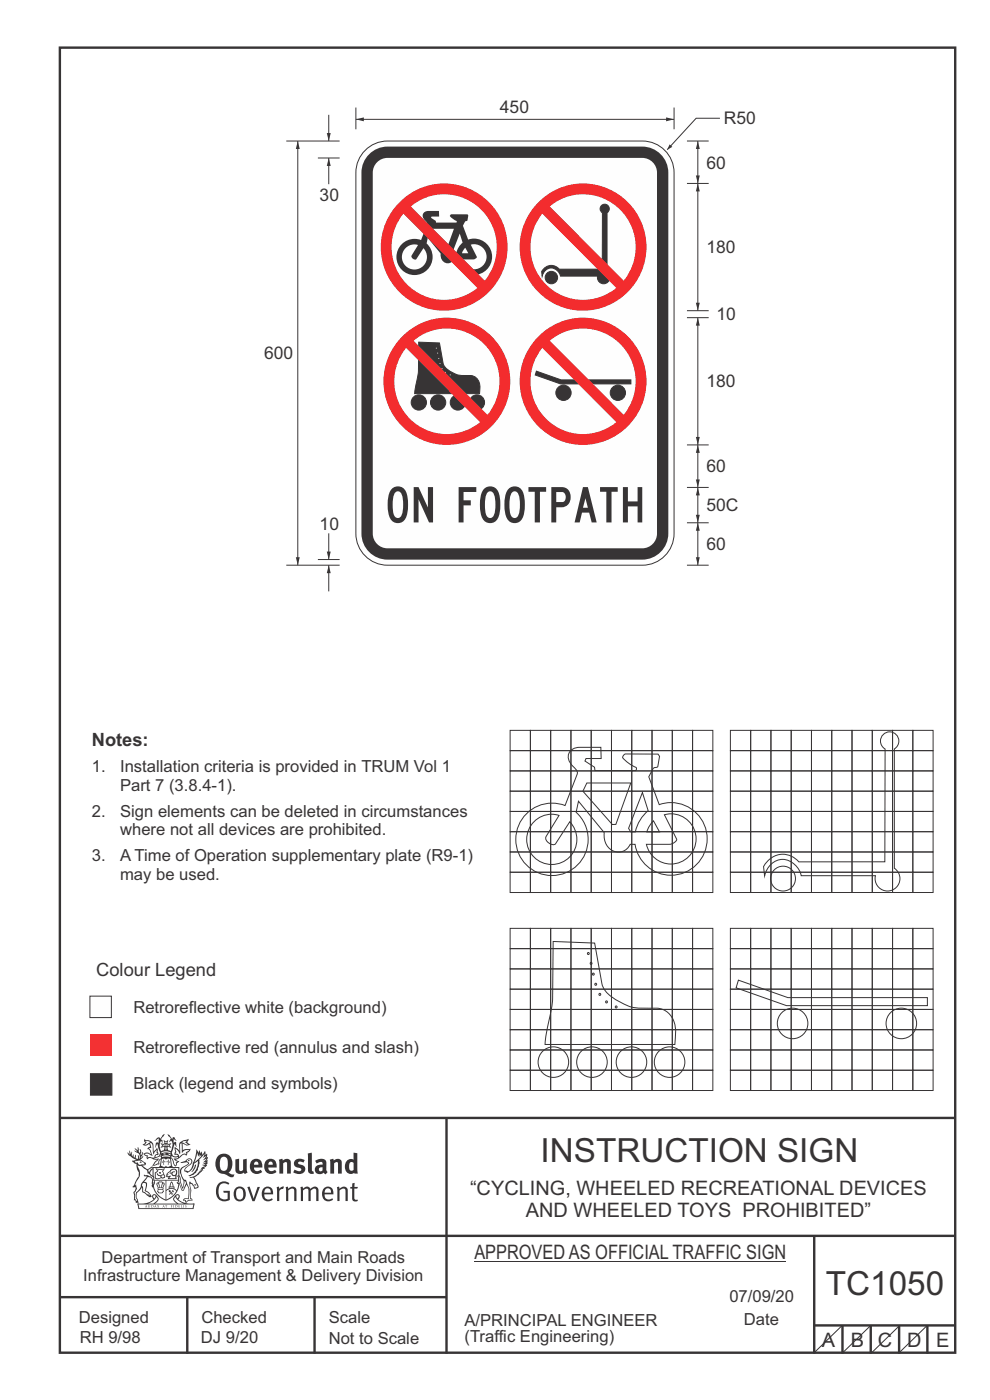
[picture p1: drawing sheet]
<svg xmlns="http://www.w3.org/2000/svg" width="210mm" height="297mm" viewBox="0 0 210 297" stroke-linecap="round" stroke-linejoin="round" font-family="sans-serif">
<g fill="none" stroke="#373435" stroke-width=".51">
<path d="M12.7 10.1h189.9v276.9h-189.9zM12.7 237.2h190M94.7 237.1v50.1M12.7 262.2h190.1M12.7 275.2h82M39.7 275.2v12M66.7 275.2v12M172.7 262.2v25M172.5 281.2h30M178.7 281.2v6M184.7 281.2v6M190.7 281.2v6"/>
<path d="M196.7 281.2v6"/>
</g>
<path d="M19.2 219.4h4.5v4.5h-4.5z" fill-rule="evenodd" fill="#ed3237"/>
<path d="M19.2 227.8h4.5v4.6h-4.5z" fill-rule="evenodd" fill="#373435" stroke="#373435" stroke-width=".21"/>
<path d="M19.1 211.3h4.5v4.6h-4.5z" fill-rule="evenodd" fill="#fefefe" stroke="#373435" stroke-width=".21"/>
<g fill="none" stroke="#373435" stroke-width=".21">
<path d="M75.5 25.3h67.5M108.2 155h4.3v4.3h-4.3zM108.2 159.3h4.3v4.3h-4.3zM112.5 155h4.3v4.3h-4.3zM112.5 159.3h4.3v4.3h-4.3zM116.8 155h4.3v4.3h-4.3zM116.8 159.3h4.3v4.3h-4.3zM121.1 155h4.3v4.3h-4.3zM121.1 159.3h4.3v4.3h-4.3zM121.2 159.2l1.1-.6h.7h4.5v2.3h-3.2l-.2 .6 2 1.3 .1 .7h8.6l.2-.5a7.5 7.5 0 0 1-2.9-2.4l.6-.6h6.9l.3 .5-.4 2.2-1 .4-.9 1.7 2.2 5.9a7.7 7.7 0 0 1 9.9 5.3 7.7 7.7 0 0 1-5.8 9.5 7.7 7.7 0 0 1-9.2-6.4h-1a2.82 2.82 0 0 1-2.8 1.7 2.82 2.82 0 0 1-2.5-2.2l-.2-.9v-1l-5.5-6.7-.5 2.3a7.7 7.7 0 0 1-1.8 12.7 7.7 7.7 0 0 1-11-6.7 7.7 7.7 0 0 1 10.5-7.4l2.6-6.7a1.78 1.78 0 0 0-1-1.6 2.23 2.23 0 0 1-.3-3.4zM125.4 155h4.3v4.3h-4.3zM125.4 159.3h4.3v4.3h-4.3z"/>
<path d="M129.7 155h4.3v4.3h-4.3zM129.7 159.3h4.3v4.3h-4.3zM134 155h4.3v4.3h-4.3zM134 159.3h4.3v4.3h-4.3zM138.3 155h4.3v4.3h-4.3zM138.3 159.3h4.3v4.3h-4.3zM142.6 155h4.3v4.3h-4.3zM142.6 159.3h4.3v4.3h-4.3zM146.9 155h4.3v4.3h-4.3zM146.9 159.3h4.3v4.3h-4.3zM154.9 155h4.3v4.3h-4.3zM154.9 159.3h4.3v4.3h-4.3z"/>
<path d="M159.2 155h4.3v4.3h-4.3zM159.2 159.3h4.3v4.3h-4.3zM163.5 155h4.3v4.3h-4.3zM163.5 159.3h4.3v4.3h-4.3zM167.8 155h4.3v4.3h-4.3zM167.8 159.3h4.3v4.3h-4.3zM172.1 155h4.3v4.3h-4.3zM172.1 159.3h4.3v4.3h-4.3zM176.4 155h4.3v4.3h-4.3zM176.4 159.3h4.3v4.3h-4.3zM180.7 155h4.3v4.3h-4.3zM180.7 159.3h4.3v4.3h-4.3z"/>
<path d="M185 155h4.3v4.3h-4.3zM185 159.3h4.3v4.3h-4.3zM187.3 155.8a1.95 1.95 0 0 1 3 .2 1.95 1.95 0 0 1-.6 2.9v25.3a2.64 2.64 0 0 1-.5 4.7 2.64 2.64 0 0 1-3.5-3.1h-15.7a3.9 3.9 0 0 0-2.8-3.2 3.9 3.9 0 0 0-4.1 1.2l-.7 1.3-.2 .7-.2-1.9a4.4 4.4 0 0 1 7.5-1l18.2-.1 .1-23.9a1.95 1.95 0 0 1-.5-3.1zM189.3 155h4.3v4.3h-4.3zM189.3 159.3h4.3v4.3h-4.3zM193.6 155h4.3v4.3h-4.3zM193.6 159.3h4.3v4.3h-4.3zM108.2 163.6h4.3v4.3h-4.3zM108.2 167.9h4.3v4.3h-4.3zM108.2 172.2h4.3v4.3h-4.3zM108.2 176.5h4.3v4.3h-4.3zM112.5 163.6h4.3v4.3h-4.3z"/>
<path d="M112.5 167.9h4.3v4.3h-4.3zM112.5 172.2h4.3v4.3h-4.3zM112.5 176.5h4.3v4.3h-4.3zM113.3 174.3a5.2 5.2 0 0 1 5.3-1.3l-2.7 4.4a1.41 1.41 0 0 0 .5 1.4 1.41 1.41 0 0 0 1.5 .2l3-4.7a5.3 5.3 0 0 1-.1 7.6 5.3 5.3 0 0 1-7.5-.1 5.3 5.3 0 0 1 0-7.5zM116.8 163.6h4.3v4.3h-4.3zM116.8 167.9h4.3v4.3h-4.3zM116.8 172.2h4.3v4.3h-4.3zM116.8 176.5h4.3v4.3h-4.3zM121.1 163.6h4.3v4.3h-4.3zM121.1 167.9h4.3v4.3h-4.3zM121.1 172.2h4.3v4.3h-4.3zM121.1 176.5h4.3v4.3h-4.3z"/>
<path d="M124.5 166.1h9.3l-3.2 8.8h-.7l-6.3-7zM125.4 163.6h4.3v4.3h-4.3zM125.4 167.9h4.3v4.3h-4.3zM125.4 172.2h4.3v4.3h-4.3zM125.4 176.5h4.3v4.3h-4.3zM129.7 163.6h4.3v4.3h-4.3zM129.7 167.9h4.3v4.3h-4.3zM129.7 172.2h4.3v4.3h-4.3zM129.7 176.5h4.3v4.3h-4.3zM134 163.6h4.3v4.3h-4.3zM134 167.9h4.3v4.3h-4.3zM134 172.2h4.3v4.3h-4.3z"/>
<path d="M134 176.5h4.3v4.3h-4.3zM136.3 168.1l1.2 3.9a8.6 8.6 0 0 0-2.8 4.5h-.9l-.5-.8zM138.3 163.6h4.3v4.3h-4.3zM138.3 167.9h4.3v4.3h-4.3zM138.3 172.2h4.3v4.3h-4.3zM138.3 176.5h4.3v4.3h-4.3zM138.6 174.2l1.3 2.3h-2.7l.6-1.3zM140.9 172.9a5.3 5.3 0 0 1 6.6 3.8 5.3 5.3 0 0 1-4 6.5 5.3 5.3 0 0 1-6.4-4.1h5a1.67 1.67 0 0 0 1.4-1.1zM142.6 163.6h4.3v4.3h-4.3zM142.6 167.9h4.3v4.3h-4.3zM142.6 172.2h4.3v4.3h-4.3zM142.6 176.5h4.3v4.3h-4.3z"/>
<path d="M146.9 163.6h4.3v4.3h-4.3zM146.9 167.9h4.3v4.3h-4.3zM146.9 172.2h4.3v4.3h-4.3zM146.9 176.5h4.3v4.3h-4.3zM154.9 163.6h4.3v4.3h-4.3zM154.9 167.9h4.3v4.3h-4.3zM154.9 172.2h4.3v4.3h-4.3zM154.9 176.5h4.3v4.3h-4.3zM159.2 163.6h4.3v4.3h-4.3zM159.2 167.9h4.3v4.3h-4.3zM159.2 172.2h4.3v4.3h-4.3zM159.2 176.5h4.3v4.3h-4.3z"/>
<path d="M163.5 163.6h4.3v4.3h-4.3zM163.5 167.9h4.3v4.3h-4.3zM163.5 172.2h4.3v4.3h-4.3zM163.5 176.5h4.3v4.3h-4.3zM167.8 163.6h4.3v4.3h-4.3zM167.8 167.9h4.3v4.3h-4.3zM167.8 172.2h4.3v4.3h-4.3zM167.8 176.5h4.3v4.3h-4.3zM172.1 163.6h4.3v4.3h-4.3zM172.1 167.9h4.3v4.3h-4.3zM172.1 172.2h4.3v4.3h-4.3zM172.1 176.5h4.3v4.3h-4.3z"/>
<path d="M176.4 163.6h4.3v4.3h-4.3zM176.4 167.9h4.3v4.3h-4.3zM176.4 172.2h4.3v4.3h-4.3zM176.4 176.5h4.3v4.3h-4.3zM180.7 163.6h4.3v4.3h-4.3zM180.7 167.9h4.3v4.3h-4.3zM180.7 172.2h4.3v4.3h-4.3zM180.7 176.5h4.3v4.3h-4.3zM185 163.6h4.3v4.3h-4.3zM185 167.9h4.3v4.3h-4.3zM185 172.2h4.3v4.3h-4.3zM185 176.5h4.3v4.3h-4.3z"/>
<path d="M189.3 163.6h4.3v4.3h-4.3zM189.3 167.9h4.3v4.3h-4.3zM189.3 172.2h4.3v4.3h-4.3zM189.3 176.5h4.3v4.3h-4.3zM193.6 163.6h4.3v4.3h-4.3zM193.6 167.9h4.3v4.3h-4.3zM193.6 172.2h4.3v4.3h-4.3zM193.6 176.5h4.3v4.3h-4.3zM108.2 180.8h4.3v4.3h-4.3zM108.2 185.1h4.3v4.3h-4.3zM108.2 197h4.3v4.3h-4.3zM112.5 180.8h4.3v4.3h-4.3z"/>
<path d="M112.5 185.1h4.3v4.3h-4.3zM112.5 197h4.3v4.3h-4.3zM116.8 180.8h4.3v4.3h-4.3zM116.8 185.1h4.3v4.3h-4.3zM116.8 197h4.3v4.3h-4.3zM117.3 199.7l8.8 .4 1.6 8.6a5.9 5.9 0 0 0 3.2 3.6 9.9 9.9 0 0 0 7 1.6 4.6 4.6 0 0 1 5.4 4.9l-.1 2.8h-27.6l.2-1.9 1.4-7zM121.1 180.8h4.3v4.3h-4.3zM121.1 185.1h4.3v4.3h-4.3zM121.1 197h4.3v4.3h-4.3zM125.4 180.8h4.3v4.3h-4.3zM125.4 185.1h4.3v4.3h-4.3zM125.4 197h4.3v4.3h-4.3z"/>
<path d="M129.7 180.8h4.3v4.3h-4.3zM129.7 185.1h4.3v4.3h-4.3zM129.7 197h4.3v4.3h-4.3zM134 180.8h4.3v4.3h-4.3zM134 185.1h4.3v4.3h-4.3zM134 197h4.3v4.3h-4.3zM138.3 180.8h4.3v4.3h-4.3zM138.3 185.1h4.3v4.3h-4.3zM138.3 197h4.3v4.3h-4.3zM142.6 180.8h4.3v4.3h-4.3zM142.6 185.1h4.3v4.3h-4.3zM142.6 197h4.3v4.3h-4.3z"/>
<path d="M146.9 180.8h4.3v4.3h-4.3zM146.9 185.1h4.3v4.3h-4.3zM146.9 197h4.3v4.3h-4.3zM154.9 197h4.3v4.3h-4.3zM154.9 180.8h4.3v4.3h-4.3zM154.9 185.1h4.3v4.3h-4.3zM159.2 197h4.3v4.3h-4.3zM159.2 180.8h4.3v4.3h-4.3zM159.2 185.1h4.3v4.3h-4.3zM163.5 197h4.3v4.3h-4.3zM163.5 180.8h4.3v4.3h-4.3zM163.5 185.1h4.3v4.3h-4.3z"/>
<path d="M167.8 197h4.3v4.3h-4.3zM167.8 180.8h4.3v4.3h-4.3zM167.8 185.1h4.3v4.3h-4.3zM172.1 197h4.3v4.3h-4.3zM172.1 180.8h4.3v4.3h-4.3zM172.1 185.1h4.3v4.3h-4.3zM176.4 197h4.3v4.3h-4.3zM176.4 180.8h4.3v4.3h-4.3zM176.4 185.1h4.3v4.3h-4.3zM180.7 197h4.3v4.3h-4.3zM180.7 180.8h4.3v4.3h-4.3zM180.7 185.1h4.3v4.3h-4.3z"/>
<path d="M185 197h4.3v4.3h-4.3zM185 180.8h4.3v4.3h-4.3zM185 185.1h4.3v4.3h-4.3zM189.3 197h4.3v4.3h-4.3zM189.3 180.8h4.3v4.3h-4.3zM189.3 185.1h4.3v4.3h-4.3zM193.6 197h4.3v4.3h-4.3zM193.6 180.8h4.3v4.3h-4.3zM193.6 185.1h4.3v4.3h-4.3zM108.2 201.3h4.3v4.3h-4.3zM108.2 205.6h4.3v4.3h-4.3zM108.2 209.9h4.3v4.3h-4.3z"/>
<path d="M108.2 214.2h4.3v4.3h-4.3zM108.2 218.5h4.3v4.3h-4.3zM112.5 201.3h4.3v4.3h-4.3zM112.5 205.6h4.3v4.3h-4.3zM112.5 209.9h4.3v4.3h-4.3zM112.5 214.2h4.3v4.3h-4.3zM112.5 218.5h4.3v4.3h-4.3zM116.8 201.3h4.3v4.3h-4.3zM116.8 205.6h4.3v4.3h-4.3zM116.8 209.9h4.3v4.3h-4.3zM116.8 214.2h4.3v4.3h-4.3zM116.8 218.5h4.3v4.3h-4.3z"/>
<path d="M121.1 201.3h4.3v4.3h-4.3zM121.1 205.6h4.3v4.3h-4.3zM121.1 209.9h4.3v4.3h-4.3zM121.1 214.2h4.3v4.3h-4.3zM121.1 218.5h4.3v4.3h-4.3zM125.4 201.3h4.3v4.3h-4.3zM125.4 205.6h4.3v4.3h-4.3zM125.4 209.9h4.3v4.3h-4.3zM125.4 214.2h4.3v4.3h-4.3zM125.4 218.5h4.3v4.3h-4.3zM129.7 201.3h4.3v4.3h-4.3zM129.7 205.6h4.3v4.3h-4.3z"/>
<path d="M129.7 209.9h4.3v4.3h-4.3zM129.7 214.2h4.3v4.3h-4.3zM129.7 218.5h4.3v4.3h-4.3zM134 201.3h4.3v4.3h-4.3zM134 205.6h4.3v4.3h-4.3zM134 209.9h4.3v4.3h-4.3zM134 214.2h4.3v4.3h-4.3zM134 218.5h4.3v4.3h-4.3zM138.3 201.3h4.3v4.3h-4.3zM138.3 205.6h4.3v4.3h-4.3zM138.3 209.9h4.3v4.3h-4.3zM138.3 214.2h4.3v4.3h-4.3z"/>
<path d="M138.3 218.5h4.3v4.3h-4.3zM142.6 201.3h4.3v4.3h-4.3zM142.6 205.6h4.3v4.3h-4.3zM142.6 209.9h4.3v4.3h-4.3zM142.6 214.2h4.3v4.3h-4.3zM142.6 218.5h4.3v4.3h-4.3zM146.9 201.3h4.3v4.3h-4.3zM146.9 205.6h4.3v4.3h-4.3zM146.9 209.9h4.3v4.3h-4.3zM146.9 214.2h4.3v4.3h-4.3zM146.9 218.5h4.3v4.3h-4.3zM154.9 201.3h4.3v4.3h-4.3z"/>
<path d="M154.9 205.6h4.3v4.3h-4.3zM154.9 209.9h4.3v4.3h-4.3zM154.9 214.2h4.3v4.3h-4.3zM154.9 218.5h4.3v4.3h-4.3zM156.6 208l10.5 3.7h29.6v1.7h-29.9l-10.7-3.8zM159.2 201.3h4.3v4.3h-4.3zM159.2 205.6h4.3v4.3h-4.3zM159.2 209.9h4.3v4.3h-4.3zM159.2 214.2h4.3v4.3h-4.3zM159.2 218.5h4.3v4.3h-4.3zM163.5 201.3h4.3v4.3h-4.3zM163.5 205.6h4.3v4.3h-4.3z"/>
<path d="M163.5 209.9h4.3v4.3h-4.3zM163.5 214.2h4.3v4.3h-4.3zM163.5 218.5h4.3v4.3h-4.3zM167.8 201.3h4.3v4.3h-4.3zM167.8 205.6h4.3v4.3h-4.3zM167.8 209.9h4.3v4.3h-4.3zM167.8 214.2h4.3v4.3h-4.3zM167.8 218.5h4.3v4.3h-4.3zM172.1 201.3h4.3v4.3h-4.3zM172.1 205.6h4.3v4.3h-4.3zM172.1 209.9h4.3v4.3h-4.3zM172.1 214.2h4.3v4.3h-4.3z"/>
<path d="M172.1 218.5h4.3v4.3h-4.3zM176.4 201.3h4.3v4.3h-4.3zM176.4 205.6h4.3v4.3h-4.3zM176.4 209.9h4.3v4.3h-4.3zM176.4 214.2h4.3v4.3h-4.3zM176.4 218.5h4.3v4.3h-4.3zM180.7 201.3h4.3v4.3h-4.3zM180.7 205.6h4.3v4.3h-4.3zM180.7 209.9h4.3v4.3h-4.3zM180.7 214.2h4.3v4.3h-4.3zM180.7 218.5h4.3v4.3h-4.3zM185 201.3h4.3v4.3h-4.3z"/>
<path d="M185 205.6h4.3v4.3h-4.3zM185 209.9h4.3v4.3h-4.3zM185 214.2h4.3v4.3h-4.3zM185 218.5h4.3v4.3h-4.3zM189.3 201.3h4.3v4.3h-4.3zM189.3 205.6h4.3v4.3h-4.3zM189.3 209.9h4.3v4.3h-4.3zM189.3 214.2h4.3v4.3h-4.3zM189.3 218.5h4.3v4.3h-4.3zM193.6 201.3h4.3v4.3h-4.3zM193.6 205.6h4.3v4.3h-4.3zM193.6 209.9h4.3v4.3h-4.3z"/>
<path d="M193.6 214.2h4.3v4.3h-4.3zM193.6 218.5h4.3v4.3h-4.3zM108.2 222.8h4.3v4.3h-4.3zM108.2 227.1h4.3v4.3h-4.3zM112.5 222.8h4.3v4.3h-4.3zM112.5 227.1h4.3v4.3h-4.3zM116.8 222.8h4.3v4.3h-4.3zM116.8 227.1h4.3v4.3h-4.3zM121.1 222.8h4.3v4.3h-4.3zM121.1 227.1h4.3v4.3h-4.3zM125.4 222.8h4.3v4.3h-4.3zM125.4 227.1h4.3v4.3h-4.3z"/>
<path d="M129.7 222.8h4.3v4.3h-4.3zM129.7 227.1h4.3v4.3h-4.3zM134 222.8h4.3v4.3h-4.3zM134 227.1h4.3v4.3h-4.3zM138.3 222.8h4.3v4.3h-4.3zM138.3 227.1h4.3v4.3h-4.3zM142.6 222.8h4.3v4.3h-4.3zM142.6 227.1h4.3v4.3h-4.3zM146.9 222.8h4.3v4.3h-4.3zM146.9 227.1h4.3v4.3h-4.3zM154.9 222.8h4.3v4.3h-4.3zM154.9 227.1h4.3v4.3h-4.3z"/>
<path d="M159.2 222.8h4.3v4.3h-4.3zM159.2 227.1h4.3v4.3h-4.3zM163.5 222.8h4.3v4.3h-4.3zM163.5 227.1h4.3v4.3h-4.3zM167.8 222.8h4.3v4.3h-4.3zM167.8 227.1h4.3v4.3h-4.3zM172.1 222.8h4.3v4.3h-4.3zM172.1 227.1h4.3v4.3h-4.3zM176.4 222.8h4.3v4.3h-4.3zM176.4 227.1h4.3v4.3h-4.3zM180.7 222.8h4.3v4.3h-4.3zM180.7 227.1h4.3v4.3h-4.3z"/>
<path d="M185 222.8h4.3v4.3h-4.3zM185 227.1h4.3v4.3h-4.3zM189.3 222.8h4.3v4.3h-4.3zM189.3 227.1h4.3v4.3h-4.3zM193.6 222.8h4.3v4.3h-4.3zM193.6 227.1h4.3v4.3h-4.3zM178.6 281.3l-5.8 5.6"/>
<circle cx="166.1" cy="186.4" r="2.63"/>
<circle cx="124.8" cy="202.3" r=".21"/>
<circle cx="125.4" cy="204.4" r=".21"/>
<circle cx="125.8" cy="206.7" r=".21"/>
<circle cx="126.4" cy="208.8" r=".21"/>
<circle cx="127.2" cy="211" r=".21"/>
<circle cx="128.6" cy="212.6" r=".21"/>
<circle cx="130.7" cy="213.6" r=".21"/>
<circle cx="168.1" cy="217.1" r="3.2"/>
<circle cx="191.2" cy="217.1" r="3.2"/>
<circle cx="117.4" cy="225.3" r="3.2"/>
<circle cx="125.6" cy="225.3" r="3.2"/>
<circle cx="134" cy="225.3" r="3.2"/>
<circle cx="142" cy="225.3" r="3.2"/>
</g>
<g fill="#373435">
<path d="M141.3 24.9l1.7 .4-1.7 .4z"/>
<path d="M75.5 25.3l1.7-.4v.8z"/>
</g>
<path d="M152.7 25.1h-5l-6.2 6.7" fill="none" stroke="#373435" stroke-width=".21"/>
<path d="M142 30.6l.6 .6-1.1 .6z" fill="#373435"/>
<path d="M145.7 38.9h4.6M145.7 29.9h4.6M145.7 67.4h4.6M145.7 94.4h4.6M145.7 110.9h4.6M145.7 103.4h4.6M148 110.9v9" fill="none" stroke="#373435" stroke-width=".21"/>
<g fill="#373435">
<path d="M147.6 118.2h.8l-.4 1.7z"/>
<path d="M148 110.9l.4 1.7h-.8z"/>
</g>
<path d="M148 29.9v9" fill="none" stroke="#373435" stroke-width=".21"/>
<g fill="#373435">
<path d="M147.6 37.2h.8l-.4 1.7z"/>
<path d="M148 29.9l.4 1.7h-.8z"/>
</g>
<path d="M148 103.4v7.5" fill="none" stroke="#373435" stroke-width=".21"/>
<g fill="#373435">
<path d="M147.6 109.2h.8l-.4 1.7z"/>
<path d="M148 103.4l.4 1.7h-.8z"/>
</g>
<path d="M148 94.4v9" fill="none" stroke="#373435" stroke-width=".21"/>
<g fill="#373435">
<path d="M147.6 101.7h.8l-.4 1.7z"/>
<path d="M148 94.4l.4 1.7h-.8z"/>
</g>
<path d="M148 67.4v27" fill="none" stroke="#373435" stroke-width=".21"/>
<g fill="#373435">
<path d="M147.6 92.7h.8l-.4 1.7z"/>
<path d="M148 67.4l.4 1.7h-.8z"/>
</g>
<path d="M148 38.9v27" fill="none" stroke="#373435" stroke-width=".21"/>
<g fill="#373435">
<path d="M147.6 64.2h.8l-.4 1.7z"/>
<path d="M148 38.9l.4 1.7h-.8z"/>
</g>
<path d="M77.8 31.6a6.7 6.7 0 0 1 4.4-1.7h54.1a6.7 6.7 0 0 1 6.7 6.7v76.6a6.7 6.7 0 0 1-6.7 6.7h-54.1a6.7 6.7 0 0 1-6.7-6.7v-76.6a6.7 6.7 0 0 1 2.3-5z" fill-rule="evenodd" fill="#fefefe" stroke="#373435" stroke-width=".21"/>
<path d="M78.3 32.7a5.5 5.5 0 0 1 3.9-1.6h54a5.5 5.5 0 0 1 5.6 5.5v76.6a5.5 5.5 0 0 1-5.6 5.5h-54a5.5 5.5 0 0 1-5.5-5.5v-76.6a5.5 5.5 0 0 1 1.6-3.9z" fill-rule="evenodd" fill="#373435"/>
<path d="M80.2 34.2l1.3-.6 .7-.1h54a3.1 3.1 0 0 1 3.2 3.1v76.6a3.1 3.1 0 0 1-3.2 3.1h-54a3.1 3.1 0 0 1-3.1-3.1v-76.6a3.1 3.1 0 0 1 1.1-2.4z" fill-rule="evenodd" fill="#fefefe"/>
<path d="M91.6 48.5h4.7l-1.6 4.4h-.4l-3.1-3.5zM86.2 52.4a2.67 2.67 0 0 0-.3 3.9 2.67 2.67 0 0 0 3.8 .2 2.67 2.67 0 0 0 .1-3.8l-1.5 2.3a.71 .71 0 0 1-.7-.1 .71 .71 0 0 1-.3-.7l1.4-2.2-.5-.1a2.62 2.62 0 0 0-2 .5zM99.9 51.9a2.66 2.66 0 0 1 3.2 1.9 2.66 2.66 0 0 1-1.9 3.3 2.66 2.66 0 0 1-3.3-2.1h2.5l.7-.3zM98.7 52.6l.6 1.1h-1.3zM90 45.1a1.4 1.4 0 0 0 .5 2l.1 .5-1.2 3.3a3.8 3.8 0 0 0-5.2 2.5 3.8 3.8 0 0 0 3.2 4.8 3.8 3.8 0 0 0 4.4-3.7l-.4-1.6-.9-1.3 .2-1.1 2.8 3.3a1.51 1.51 0 0 0 .8 1.9 1.51 1.51 0 0 0 1.9-.7h.5a3.8 3.8 0 0 0 4.6 3.2 3.8 3.8 0 0 0 3-4.7 3.8 3.8 0 0 0-5-2.7l-1.1-2.9a1.11 1.11 0 0 1 1-1.1l.1-1.1-.1-.2h-3.5l-.3 .4 1.4 1v.3h-4.3l-.1-.3-1-.7 .1-.3h1.6v-1.1h-2.2zM97.5 49.6l.6 1.9-1 1.2-.3 1h-.5l-.2-.3z" fill-rule="evenodd" fill="#373435"/>
<path d="M80.7 52.4a13.5 13.5 0 0 1 27 0 13.5 13.5 0 0 1-27 0zM85.6 45.3a11.2 11.2 0 0 0 .7 15 11.2 11.2 0 0 0 15 .8zM87.2 43.8a11.2 11.2 0 0 1 14.9 .8 11.2 11.2 0 0 1 .7 14.9z" fill-rule="evenodd" fill="#f32c2e"/>
<g fill="#373435" stroke="#373435" stroke-width=".21">
<path d="M88.8 72.6l4.4 .2 .8 4.3a4.7 4.7 0 0 0 3.7 2.5l1.1 .1a2.41 2.41 0 0 1 3 2.8l-.1 1h-13.7l.8-4.8z" fill-rule="evenodd"/>
<circle cx="88.8" cy="85.4" r="1.62"/>
<circle cx="92.9" cy="85.4" r="1.62"/>
<circle cx="97.1" cy="85.4" r="1.62"/>
<circle cx="101.2" cy="85.4" r="1.62"/>
</g>
<g fill="#fefefe">
<circle cx="95.5" cy="79.5" r=".1"/>
<circle cx="94.5" cy="79" r=".1"/>
<circle cx="93.8" cy="78.2" r=".1"/>
<circle cx="93.3" cy="77.1" r=".1"/>
<circle cx="93.1" cy="76" r=".1"/>
<circle cx="92.8" cy="74.9" r=".1"/>
<circle cx="92.5" cy="73.9" r=".1"/>
</g>
<path d="M81.3 80.9a13.5 13.5 0 0 1 27 0 13.5 13.5 0 0 1-27 0zM86.1 73.8a11.2 11.2 0 0 0 .8 15 11.2 11.2 0 0 0 14.9 .8zM87.7 72.3a11.2 11.2 0 0 1 15 .7 11.2 11.2 0 0 1 .7 15z" fill-rule="evenodd" fill="#f32c2e"/>
<path d="M113.8 78.7l5.2 1.9h14.8v.8h-14.9l-5.4-1.8zM117.9 83.3a1.65 1.65 0 0 1 3.3 0 1.65 1.65 0 0 1-3.3 0zM129.4 83.3a1.65 1.65 0 0 1 3.3 0 1.65 1.65 0 0 1-3.3 0z" fill-rule="evenodd" fill="#373435" stroke="#373435" stroke-width=".21"/>
<path d="M110.2 80.9a13.5 13.5 0 0 1 27 0 13.5 13.5 0 0 1-27 0zM115 73.8a11.2 11.2 0 0 0 .8 15 11.2 11.2 0 0 0 14.9 .8zM116.6 72.3a11.2 11.2 0 0 1 15 .7 11.2 11.2 0 0 1 .7 15z" fill-rule="evenodd" fill="#f32c2e"/>
<g fill="#373435">
<path d="M87.8 103.3h1l2 4.4v-4.4h1.1v7.5h-.9l-2.2-4.9v4.9h-1z"/>
<path d="M97.3 103.3h3.7v1.1h-2.7v1.7h1.6v1.1h-1.6v3.6h-1z"/>
<path d="M112.1 103.3h3.8v1h-1.4v6.5h-1.1v-6.5h-1.3z"/>
<path d="M127.3 103.3h3.7v1h-1.3v6.5h-1.1v-6.5h-1.3z"/>
<path d="M132.1 103.3h1.1v3.1h2.1v-3.1h.9v7.5h-.9v-3.4h-2.1v3.4h-1.1z"/>
<path d="M83.1 103.7a7 7 0 0 0 0 6.7 1.88 1.88 0 0 0 3.2-.9 7.7 7.7 0 0 0-.4-5.6 1.85 1.85 0 0 0-2.8-.2zM83.8 104.6a.82 .82 0 0 1 .8-.3 .82 .82 0 0 1 .6 .6l.3 2.2a3.4 3.4 0 0 1-.8 2.7 1 1 0 0 1-1.3-1 8 8 0 0 1 .4-4.2z"/>
<path d="M102.7 103.7a7 7 0 0 0 0 6.7 1.88 1.88 0 0 0 3.1-.9 7.7 7.7 0 0 0-.3-5.6 1.85 1.85 0 0 0-2.8-.2zM103.4 104.6a.82 .82 0 0 1 .8-.3 .82 .82 0 0 1 .6 .6l.3 2.2a3.4 3.4 0 0 1-.8 2.7 1 1 0 0 1-1.3-1 8 8 0 0 1 .4-4.2z"/>
<path d="M107.9 103.7a7 7 0 0 0 0 6.7 1.88 1.88 0 0 0 3.1-.9 7.7 7.7 0 0 0-.3-5.6 1.85 1.85 0 0 0-2.8-.2zM108.6 104.6a.82 .82 0 0 1 .8-.3 .82 .82 0 0 1 .6 .6l.3 2.2a3.4 3.4 0 0 1-.8 2.7 1 1 0 0 1-1.3-1 8 8 0 0 1 .4-4.2z"/>
<path d="M117 103.3v7.5h1v-3.2a2.33 2.33 0 0 0 2.9-1.2 2.09 2.09 0 0 0-1.7-3.1zM118 104.4h1.3a1.14 1.14 0 0 1 .7 1 1.14 1.14 0 0 1-.7 1.1h-1.3z"/>
<path d="M124.2 105.7l.5 2h-1zM123.7 103.3l-1.8 7.5h1.1l.5-2h1.5l.5 2h1.1l-1.9-7.5z"/>
</g>
<path d="M60.7 29.9h11.3M67.4 33.5h4.6M75.5 22.8v4.6M143 22.8v4.6M145.7 65.9h4.6M60.7 119.9h11.3M67.4 118.7h4.6M69.7 119.9v5.6M145.7 119.9h4.6" fill="none" stroke="#373435" stroke-width=".21"/>
<path d="M69.7 119.9l.5 1.7h-.9z" fill="#373435"/>
<path d="M69.7 33.5v5.6" fill="none" stroke="#373435" stroke-width=".21"/>
<path d="M69.7 33.5l.5 1.7h-.9z" fill="#373435"/>
<path d="M69.7 113.2v5.5" fill="none" stroke="#373435" stroke-width=".21"/>
<path d="M69.3 117h.9l-.5 1.7z" fill="#373435"/>
<path d="M69.7 24.4v5.5" fill="none" stroke="#373435" stroke-width=".21"/>
<path d="M69.3 28.2h.9l-.5 1.7z" fill="#373435"/>
<path d="M63.2 29.9v90" fill="none" stroke="#373435" stroke-width=".21"/>
<g fill="#373435">
<path d="M62.8 118.2h.8l-.4 1.7z"/>
<path d="M63.2 29.9l.4 1.7h-.8z"/>
</g>
<path d="M127.6 43.6a.97 .97 0 0 1 1.4 .1 .97 .97 0 0 1-.2 1.4v12.7a1.32 1.32 0 0 1-.3 2.3 1.32 1.32 0 0 1-1.7-1.5h-7.9a1.95 1.95 0 0 0-2-1.8 1.95 1.95 0 0 0-1.9 1.8 1.76 1.76 0 0 1 1.5-2.2h1.2l.9 .7h9.2v-12l-.2-.1a.97 .97 0 0 1 0-1.4zM115.6 58.9a1.35 1.35 0 0 0 2.7 0 1.35 1.35 0 0 0-2.7 0z" fill-rule="evenodd" fill="#373435" stroke="#373435" stroke-width=".21"/>
<path d="M110.2 52.4a13.5 13.5 0 0 1 27 0 13.5 13.5 0 0 1-27 0zM115 45.3a11.2 11.2 0 0 0 .8 15 11.2 11.2 0 0 0 14.9 .8zM116.6 43.8a11.2 11.2 0 0 1 15 .8 11.2 11.2 0 0 1 .7 14.9z" fill-rule="evenodd" fill="#f32c2e"/>
<path d="M184.6 281.3l-5.7 5.6M190.8 281.3l-5.8 5.6M196.6 281.3l-5.7 5.6" fill="none" stroke="#373435" stroke-width=".21"/>
<g fill="#373435">
<path d="M47 245.6a2.55 2.55 0 0 0 0 2.7l.3 .1a.81 .81 0 0 0 1-.9v-.6a1.04 1.04 0 0 0-1.1-1.4zM46.3 245.2a1.82 1.82 0 0 1 2.1-.2 1.82 1.82 0 0 1 .9 1.9 2.29 2.29 0 0 1-.8 1.9l.7 .4h.5l-.2 .5a2.87 2.87 0 0 1-2-.6 2.12 2.12 0 0 1-1.6-3.2z" fill-rule="evenodd"/>
<path d="M49.9 246l.8-.2v2a.46 .46 0 0 0 .3 .7 .46 .46 0 0 0 .6-.3v-2.2l.7-.2v2.4l.2 .6-.5 .3-.3-.3a1.02 1.02 0 0 1-1.2 .2 1.02 1.02 0 0 1-.6-1z" fill-rule="evenodd"/>
<path d="M54 246.6l-.1 .5h.9a.49 .49 0 0 0-.2-.6 .49 .49 0 0 0-.6 .1zM53.4 246.3a1.34 1.34 0 0 1 1.6-.3 1.34 1.34 0 0 1 .7 1.5v.2h-1.8a.77 .77 0 0 0 .5 .8 .77 .77 0 0 0 .9-.3l.3 .5a1.59 1.59 0 0 1-2 .1 1.59 1.59 0 0 1-.5-2z" fill-rule="evenodd"/>
<path d="M57.1 246.6l-.2 .5h1a.49 .49 0 0 0-.2-.6 .49 .49 0 0 0-.6 .1zM56.4 246.3a1.34 1.34 0 0 1 1.6-.3 1.34 1.34 0 0 1 .7 1.5v.2h-1.8a.77 .77 0 0 0 .5 .8 .77 .77 0 0 0 .9-.3l.4 .5a1.59 1.59 0 0 1-2.1 .1 1.59 1.59 0 0 1-.5-2z" fill-rule="evenodd"/>
<path d="M59.2 246l.7-.2 .1 .4a.95 .95 0 0 1 1-.3 .95 .95 0 0 1 .7 .8v2.3h-.8v-2.3a.46 .46 0 0 0-.8 .1v2.2h-.8z" fill-rule="evenodd"/>
<path d="M62.6 246.2a1.75 1.75 0 0 1 2-.1l-.2 .6-.6-.2a.43 .43 0 0 0-.6 .2l.4 .4a1.04 1.04 0 0 1 1.2 1.1 1.04 1.04 0 0 1-1.4 .9l-1.2-.4 .3-.6 1 .4 .4-.4a.88 .88 0 0 0-1-.5l-.4-.2-.1-.4z" fill-rule="evenodd"/>
<path d="M65.3 244.7l.8-.2 .1 3.8 .3 .2 .1 .5a.88 .88 0 0 1-1-.1 .88 .88 0 0 1-.3-.9z" fill-rule="evenodd"/>
<path d="M67.8 247.7a.43 .43 0 0 0-.1 .7 .43 .43 0 0 0 .7-.1v-.7zM66.8 246.3a1.7 1.7 0 0 1 2.4 .1v1.9l.3 .4-.4 .5-.5-.4a1.03 1.03 0 0 1-1.7-.1 1.03 1.03 0 0 1 .8-1.6h.7v-.4a.8 .8 0 0 0-1.2 .2z" fill-rule="evenodd"/>
<path d="M70 246l.7-.2 .1 .4a.95 .95 0 0 1 1-.3 .95 .95 0 0 1 .7 .8v2.3h-.8v-2.3a.46 .46 0 0 0-.8 .1v2.2h-.8z" fill-rule="evenodd"/>
<path d="M74.3 246.6a1.48 1.48 0 0 0 0 1.7l.5 .1 .2-.2v-1.5l-.3-.1zM75 244.5l.8 .2 .1 4.3h-.7l-.1-.2a1.26 1.26 0 0 1-1.4 .1 1.26 1.26 0 0 1-.5-1.4 1.29 1.29 0 0 1 .4-1.3 1.29 1.29 0 0 1 1.4-.1z" fill-rule="evenodd"/>
<path d="M46.4 251a1.72 1.72 0 0 1 2.3 .1l-.3 .3a1.24 1.24 0 0 0-1.4-.2 1.24 1.24 0 0 0-.6 1.3 1.49 1.49 0 0 0 1.2 2l.7-.2v-1.2h-.8l-.1-.5h1.4v2a1.93 1.93 0 0 1-2.3-.1 1.93 1.93 0 0 1-.7-2.2l.2-.7z" fill-rule="evenodd"/>
<path d="M50.4 252.3a1.65 1.65 0 0 0 .2 2.2 .99 .99 0 0 0 1-1.5 .78 .78 0 0 0-.4-.8 .78 .78 0 0 0-.8 .1zM50 252a1.33 1.33 0 0 1 1.6 0 1.33 1.33 0 0 1 .5 1.4 1.31 1.31 0 0 1-1.3 1.5 1.31 1.31 0 0 1-1.2-1.6v-.5z" fill-rule="evenodd"/>
<path d="M52.5 251.8l.5-.1 .8 2.6 .8-2.5h.5l-1.1 3h-.5z" fill-rule="evenodd"/>
<path d="M56.3 252.3l-.2 .7h1.3a.7 .7 0 0 0-.3-.8 .7 .7 0 0 0-.8 .1zM55.9 252.2a1.22 1.22 0 0 1 1.5-.3 1.22 1.22 0 0 1 .5 1.5h-1.8a.93 .93 0 0 0 .5 1 .93 .93 0 0 0 1.1-.2l.2 .3a1.43 1.43 0 0 1-1.8 .2 1.43 1.43 0 0 1-.6-1.8z" fill-rule="evenodd"/>
<path d="M58.7 251.9l.4-.2 .1 .5 .4-.3 .6-.1-.1 .5a.66 .66 0 0 0-.9 .6v1.9h-.4z" fill-rule="evenodd"/>
<path d="M60.6 251.9l.4-.1 .1 .4a.94 .94 0 0 1 1-.4 .94 .94 0 0 1 .8 .7v2.3h-.5l-.1-2.5a.81 .81 0 0 0-1.2 .3v2.2h-.4z" fill-rule="evenodd"/>
<path d="M63.7 251.9l.5-.1 .1 .4 .4-.3a.78 .78 0 0 1 1.2 .3 .9 .9 0 0 1 .9-.5 .9 .9 0 0 1 .8 .9v2.2h-.5l-.1-2.4a.67 .67 0 0 0-1.1 .2v2.2h-.5v-2.3l-.4-.3-.7 .4v2.2h-.5z" fill-rule="evenodd"/>
<path d="M69.1 252.3l-.2 .7h1.3a.7 .7 0 0 0-.3-.8 .7 .7 0 0 0-.8 .1zM68.7 252.2a1.22 1.22 0 0 1 1.5-.3 1.22 1.22 0 0 1 .5 1.5h-1.8a.93 .93 0 0 0 .4 1 .93 .93 0 0 0 1.2-.2l.2 .3a1.44 1.44 0 0 1-1.8 .2 1.44 1.44 0 0 1-.6-1.8z" fill-rule="evenodd"/>
<path d="M71.5 251.9l.4-.1 .1 .4a.94 .94 0 0 1 1-.4 .94 .94 0 0 1 .8 .7v2.3h-.5l-.1-2.5a.81 .81 0 0 0-1.2 .3v2.2h-.4z" fill-rule="evenodd"/>
<path d="M74.7 251.1l.5-.1v.8h.7l-.1 .4h-.6v2.2l.1 .1h.5l.1 .3a.75 .75 0 0 1-1.2-.6v-2h-.4v-.4h.4z" fill-rule="evenodd"/>
<path d="M30.8 242l1.1 .3-.9 .6h-.4l.6-.6zM31.8 242.6l.2-.1a2.44 2.44 0 0 1 .5 2l.1 .5 .6-1-.1 .5 .3 .3a.57 .57 0 0 0-.6 .8l-1-.1-.5 .1 .2-.5-.8-.2 .7-.2 .9 .5 .1-.1-.6-1.3-.2-.1 .5-.1zM30.7 241.6l-.1 .5 .2 .3-.6 .4a1.04 1.04 0 0 0 1.4-.1l.2 .7-.3 .1-.2 .3a.94 .94 0 0 1 .8 1.1l-.2-.1a1.16 1.16 0 0 0-1.5-.1l.3 .4 .4 .2 .1 .5 .2 .2 .1-.2a.94 .94 0 0 1 1.1 .2h.8l-1.2 1.3a1.13 1.13 0 0 0 1.2-.3h.4v-.5l.4-.7a.83 .83 0 0 0-.6 1.1l-.3-.1-.7 .3 1.1-1.3-.5 .1-.5-.1 1.3-.5-.1-.1-.9 .3v-.3l.2-.2 .3 .1 .1-.3-.2-.4 .1-.6-.2-.3-.7 .9v-.7a1.42 1.42 0 0 0-1.6-1.8z" fill-rule="evenodd"/>
<path d="M38.5 242.4l.5-.3 .7-.1-.6 .4 .8 .4h-.3zM38.3 242.6h.2l.1 2a1.69 1.69 0 0 1 1.6-.7l-.8 .5 .1 .5a1.1 1.1 0 0 0-1.5 .6l-.1-.4-.2-.3h-.5l.3-.4-.3-.7a1.42 1.42 0 0 1 .9 1.1l.2-.1zM37.1 243.3l.1 1-.2 .3 .1 .5 .5-.1 .2 .2a.96 .96 0 0 1-1.2-.1l-.1 .1a1.06 1.06 0 0 0 1.3 .2v.1a.72 .72 0 0 1-.9 .3l.2 .4 .6 .3-.4 .1-.1 .7-.2-.4-.4-1.1-.4-.4 .4 .9a1.54 1.54 0 0 0 .7 1.2l.2-.3a.58 .58 0 0 1 .4-.7l.2-.2h-.3l-.5-.3 .9-.5a.93 .93 0 0 1 1.2-.5v.2l.2-.1 .1-.5a.99 .99 0 0 0 .7-.9l-1.3 .1-.3 .3-.1-1.5 .9 .4 .9-.3h-.4l-.5-.4 .4-.7-.6 .2a1.46 1.46 0 0 0-1.4 2.1l.1 .4-.3-.4z" fill-rule="evenodd"/>
<path d="M35.6 246.1h.2l-.1 .4 .4 .1h-.4v.5l-.1-.5-.3-.1h.3z" fill-rule="evenodd"/>
<path d="M34.6 246.1h.2v.4h.3l-.3 .1-.1 .5v-.5h-.4l.4-.1z" fill-rule="evenodd"/>
<path d="M34.3 245.9a.57 .57 0 0 1 .9 .2 .57 .57 0 0 1 .9-.2l.2 1.4-.2 .1a.57 .57 0 0 1-.9-.1 .69 .69 0 0 1-1.1 0zM34.2 245.2l-.3 2.1-.1 .4h2.9l-.2-.4-.3-2.1h-.2v.3l-.8-.1-.8 .1v-.3z" fill-rule="evenodd"/>
<path d="M34.2 249.5a.3 .3 0 0 0 .6 0 .3 .3 0 0 0-.6 0zM33.3 248.1l.3 .3-.3 .3a.79 .79 0 0 0 0 1.3l.8-.2-.1-.3a.55 .55 0 0 1-.7-.6h.1l.2 .3 .3 .1 .8-.1-.4-.8 .4-.3-.7 .1zM33 247.8l1.1 .3 .9-.3-.4 .7 .4 1.1a.56 .56 0 0 1-.8 .3l-.2 .1a.73 .73 0 0 1-.9 .1 .73 .73 0 0 1-.3-.9v-.4l.6-.4z" fill-rule="evenodd"/>
<path d="M35.6 249l.7-.5a.58 .58 0 0 1 1-.1 .58 .58 0 0 1-.4 .9l-.3-.3a.43 .43 0 0 1 .6-.3v-.1a.57 .57 0 0 0-.8 .2l-.2-.1-.3 .2 .5 .1a.55 .55 0 0 0 .8 .5v.5h-1.3l.4-.4-.2-.2-.6 .2 .2-.3-.2-.1zM35.4 248.9l-.1 .2a.39 .39 0 0 0 .2 .7l.3-.1-.2 .5h1.9l-.1-.8a.86 .86 0 0 0-.1-1.3 .86 .86 0 0 0-1.3 .4z" fill-rule="evenodd"/>
<path d="M36 251.9h.8v.2h-.8zM36.4 250.9l.2 .8h-.4zM36.4 250.6l-.3 .5-.1 .6h-.2v.5l-.7 .3 .2 .2a1.48 1.48 0 0 1 2.1 .1l.2-.1-.6-.5v-.5h-.2l-.1-.6z" fill-rule="evenodd"/>
<path d="M35.8 252.5l.4 .1 .1 .4 .3-.3-.2-.2a.38 .38 0 0 1 .5 .5l-.2-.2-.3 .3 .4 .2-.4 .2-.1-.3-.4 .3-.1-.1 .4-.4-.1-.1-.2 .1z" fill-rule="evenodd"/>
<path d="M34.5 251.1h.2v.2l-.2 .7-.2-.1zM33.6 252.4h.9v.2a.55 .55 0 0 1-.8 .4v-.2h-.2zM33.4 251.1h.2l.2 .8-.2 .1zM33.6 252.1h.8l.1 .1-.8 .1zM33.8 250.9h.5l-.2 1h-.1zM33.3 250.9l-.1 .3 .3 1.2a.48 .48 0 0 0-.1 .5 .48 .48 0 0 0 .5 .3l.5-.1a.49 .49 0 0 0 .2-.7l.3-1.2-.1-.3a1.42 1.42 0 0 0-1.5 0z" fill-rule="evenodd"/>
<path d="M33.7 248.7h.4l.1 .3h-.3z" fill-rule="evenodd"/>
<path d="M41.3 247.2l.3-.2-.2 .9-.6 .7h-.2l.5-.7z" fill-rule="evenodd"/>
<path d="M39.7 246.1l.3-.2 .5 .2a.88 .88 0 0 1-.6 1.1 1.22 1.22 0 0 0-.8 1.4l.5 .1a.72 .72 0 0 0 .9-.4l.5-.8 .2-.6 .8-.6v.3a2.85 2.85 0 0 1-2 2.8l.1 .1a2.13 2.13 0 0 0 1.9-1.4v-.3a2.01 2.01 0 0 0 .3-1.8l1.1-1.3-.4 1 .7-.5-.7 1 .8-.4-.8 .9 .7-.2-.9 .5 .8-.1-.8 .5h.8l-.9 .2 .3 .2h-.4l.2 .4h-.3l.1 .2h-.4l.2 .3h-.2a2.16 2.16 0 0 1-2 1l.1 .2h.4a.76 .76 0 0 1 .7 .7l.5 1.2-.6 .2a1.45 1.45 0 0 0-1.1-1.3l.2 1.8-.1 1.9 .4 .2a1.07 1.07 0 0 0-1.2 .4v-.3l-.5-.1a.87 .87 0 0 1 1.1-.1v-.8a4.4 4.4 0 0 0-.6-3.1v-.3h-.3a2.16 2.16 0 0 1-.7-2.2l.3-.3 1.2-.8a.55 .55 0 0 0-.4-.7zM37.8 249.5a.76 .76 0 0 1 .3 1.1l.6 1.6 .4-1.6h.2a.61 .61 0 0 1-.1 .9l-.3 .9h-.2l-.7-1.6-.3 .2a1.18 1.18 0 0 0 .1-1.5zM41.8 244.6l.2 .8 .3-.5v.6l.4-.5a1.9 1.9 0 0 1-1.1 1.4l-.4 .2zM38.3 246.7l1.3-.1 .2 .1v.3l-.5 .3a1.26 1.26 0 0 0-.9 1.9l.2 .7a1.84 1.84 0 0 1 .1 2l-.4-1.3a.96 .96 0 0 0-.4-1.2l-.4 .2a.78 .78 0 0 1 0 1.3l.1 .2h.4l.4 1.1a.38 .38 0 0 0 .2 .4 .38 .38 0 0 0 .4-.1l.6-1.2a2.94 2.94 0 0 1 .4 2.5l-.1 .5h-.8l-.3 .3v.2l.4-.1 .1 .4 .2 .1a1.02 1.02 0 0 1 1.3-.4v-.4l-.3-.2 .1-1.7-.3-1.4 .1 .1a1.14 1.14 0 0 1 .8 .9 .63 .63 0 0 0 .8-.2 .63 .63 0 0 0-.1-.8l-.7-1.3 .9-.6 .2-.3 .3-.1-.1-.2h.4l-.1-.3h.3l-.1-.3 .5-.1-.2-.2 .6-.4v-.2l-.2 .1 .4-.6-.3 .1 .3-.5-.4 .1 .4-.5v-.4l-.3 .2 .2-.6-.1-.2-.4 .2v-.8l-.6 .9-.2-.8-.2 .5-.3-.8-.1 .6-.5-.8-.1 1.4-.6 1.9a1.81 1.81 0 0 1-1 1.4l-.6-.2a1.75 1.75 0 0 1 1.1-1.2 .75 .75 0 0 0 .1-1.3 .75 .75 0 0 0-1.1 .5z" fill-rule="evenodd"/>
<path d="M41.2 251.3l.3-.1 .2 .3h-.4z" fill-rule="evenodd"/>
<path d="M29.4 255.5h11.6l-.1 .8h-11.4zM31.4 255.4l.4-.2a2.48 2.48 0 0 0 1.4-1.3l.3 .6-.5 .6-.5 .3zM32.5 253.7l.3-.1 .2 .1-.3 .6zM37.2 253.9a2.65 2.65 0 0 0 1.8 1.5h-1.1l-.5-.3-.5-.6zM37.4 253.7l.2-.1 .3 .1-.3 .6zM29.2 255.3l.1 1.2h11.8l.2-1.1-.2-.1a4.1 4.1 0 0 1-3.3-.8l.3-.4-.1-.6a1.06 1.06 0 0 0-1.3 .9l.2 .4 .6 .6h-4.7l.3-.2a.84 .84 0 0 0 .6-.7 .84 .84 0 0 0-.5-.8l-.3-.3-.5 .1-.1 .6 .3 .4a4.2 4.2 0 0 1-3.4 .8z" fill-rule="evenodd"/>
<path d="M31 255.8l.1 .2h-.2zM31 255.7l-.3 .5 .4-.1 .2 .1z" fill-rule="evenodd"/>
<path d="M31.4 255.7h.2v.4a.25 .25 0 0 0 .2-.1 .25 .25 0 0 0-.1-.3h.1a.29 .29 0 0 1 0 .4 .29 .29 0 0 1-.4 0 .29 .29 0 0 1 0-.4z" fill-rule="evenodd"/>
<path d="M32.2 255.7a.22 .22 0 0 1 .3 .2 .22 .22 0 0 1-.3 .2zM32 255.7l.1 .5a.33 .33 0 0 0 .4 0 .33 .33 0 0 0 0-.5 .33 .33 0 0 0-.5 0z" fill-rule="evenodd"/>
<path d="M32.9 255.8l.1 .2h-.2zM32.9 255.7l-.2 .5 .3-.1 .2 .1z" fill-rule="evenodd"/>
<path d="M33.3 255.7h.2l.1 .2 .2-.2-.2 .2 .2 .3-.3-.2v.2h-.2l.2-.3z" fill-rule="evenodd"/>
<path d="M34.7 255.8l.1 .2h-.2zM34.7 255.7l-.3 .5 .4-.1 .2 .1z" fill-rule="evenodd"/>
<path d="M35 255.7h.5h-.2v.5h-.2l.1-.5z" fill-rule="evenodd"/>
<path d="M36.2 255.7h.3h-.1v.2h.1h-.1v.3h-.2z" fill-rule="evenodd"/>
<path d="M36.7 255.7h.2v.5h-.2z" fill-rule="evenodd"/>
<path d="M37.3 255.7a.22 .22 0 0 1 .3 .2 .22 .22 0 0 1-.3 .2zM37.1 255.7v.5a.33 .33 0 0 0 .5 0 .33 .33 0 0 0 0-.5 .33 .33 0 0 0-.5 0z" fill-rule="evenodd"/>
<path d="M37.8 255.7h.4h-.2v.2h.1h-.1v.2l.2 .1h-.4z" fill-rule="evenodd"/>
<path d="M38.4 255.7h.2l-.1 .4 .2 .1h-.3z" fill-rule="evenodd"/>
<path d="M38.9 255.7h.2v.5h-.2z" fill-rule="evenodd"/>
<path d="M39.3 255.7h.2l-.1 .1 .2 .3-.2 .1h-.1v-.1h.2z" fill-rule="evenodd"/>
<path d="M34.2 244.5a1.51 1.51 0 0 1 2.1 .2 2.67 2.67 0 0 0-2.1 0zM35.7 244.7l.5 .2v.2l-.4-.1zM34.6 244.8l.5-.1 .1 .2-.4 .1zM34.1 245l.2 .1-.3 .1zM35 244l.2-.2 .3 .2zM34.9 242.8h.2v.4h-.2zM35 242.2l.2 .2 .2-.2-.1 .4h-.2zM35.1 243.4h.2l.1 .4-.2-.2-.2 .2zM35.3 242.8h.2v.4h-.2zM34.4 242.8l.3 .1 .1 .2-.4 .2 .2-.3zM35.7 242.9l.3-.1-.2 .2 .2 .3-.4-.2zM32.7 242l1-.5-.1 1-.2-.1-.3 .1-.3 1.1 .5-1 .3 .9a1.84 1.84 0 0 1 .2 1.7l.4 .2a2.48 2.48 0 0 1 2.2 0l.2-.3-.2-.6 .7-1.8 .4 .7-.2-1.1-.2-.1-.2 .3v-.9l.6 .4-.6-.7-.3 .1-.1 .4-.5-.9-.5-.3 .2 .4 .6 .6-.5 .8 .5-.4a2.06 2.06 0 0 1-.1 2.2l-.5-.2-.2-.6 .2-.1 .7 .2-.4-.5 .4-.5-.7 .2-.2-.1 .2-.8-.5 .4-.5-.4 .2 .8-.2 .1-.7-.2 .4 .5-.4 .5 .8-.2 .1 .1-.2 .6-.5 .3a2.02 2.02 0 0 1 0-2.3l.3 .5-.1-.6-.3-.1 .8-1.2-.4 .3-.5 .7-.2-.3a.8 .8 0 0 0-.8 .5z" fill-rule="evenodd"/>
<path d="M29.2 247.2l.3 .2a.61 .61 0 0 1 .8 .3l.3 .2a.8 .8 0 0 1 .6 1l.4 .1 .6 .6a1 1 0 0 1 .4 1l-.1 .7v-.5h-.1a.96 .96 0 0 0-.8-1.3l-.2-.2h-.7l-.1-.1-.1 .1 .1 .3h.6l-1.2 1.4-.2 .9-.4 .6a1.33 1.33 0 0 0-.5 1.8l.2 .5a1.26 1.26 0 0 1-.5-1.4l-.1-.4a1.56 1.56 0 0 0 .4-1.7l-.3 .2 .2-.5a3.2 3.2 0 0 0 .7-3zM30.4 251h.4a2.06 2.06 0 0 1-.1 1.7l.7 .4 .4 .5-.6-.2-.8-.6-.1-.9a.51 .51 0 0 1 .1-.9zM28.6 246.4a1.52 1.52 0 0 1 2.1 .6l-1.1 .1-.2-.1-.1-.4-.5 .1zM27.5 244.1v.9l-.3-.5-.1 .1a3.1 3.1 0 0 0 1.9 1.5l-1 .1 .5 .6 .5 .1 .1 1.1a1.84 1.84 0 0 1-.3 2.5l-.4 .9-.3 .4 .2 .1 .4-.1 .1 .4-.2 .5-.3 .2 .1 1.8 .2-.1 .3 .6h.1l.5-.1-.2-.4a1.3 1.3 0 0 1-.1-1.7l.9-1.1 .2 1.1 .5 .2 .5 .6 .1-.2 .2 .4 .5-.1a1.85 1.85 0 0 0-1.2-1.3l.1-.3a1.39 1.39 0 0 0 0-1.5h-.5l.5-.6a.66 .66 0 0 1 .9-.4 .66 .66 0 0 1 .3 .9l-.1 .4h.2v.1l-.1 .3 .2 .5 .1-.3a2.24 2.24 0 0 0 .1-2.2 .73 .73 0 0 1-.7-.6 .73 .73 0 0 1 .6-.8v-.2a.94 .94 0 0 0-.9 .8 .48 .48 0 0 1-.1-.5 .48 .48 0 0 1 .5-.3l.5-.3a.51 .51 0 0 0-.8 .2l-.4 .3-1.1-.8 .6-.1 .2-.5-1.2-.6 .5-.5v-.4l-.4 .5v-.2a.69 .69 0 0 0 .2-1.1v.5l-.2 .2v-1l-.3-.3 .1 .6-.1 .2-.4-1.2v.6l-.6-.3 .5 .6-.6-.2 .3 .3a1 1 0 0 1 .7 1.5l-.2-.8v.8l-.5-.2v-.7l-.2 .6-.2-.1-.1-.6-.2 .4-.2-.2 .1-.7-.2 .5z" fill-rule="evenodd"/>
<path d="M29.6 246.6l.2-.2 .3 .3z" fill-rule="evenodd"/>
<path d="M32.4 247.6h5.6v2.1l-.2-.2v-1.7h-5.2v2.5h5.2v-.7l.1 .2-.1 1.1v-.4h-2.5v4a4.1 4.1 0 0 0 2.6-3.6l.1-.1a4 4 0 0 1-2.8 3.9 4.2 4.2 0 0 1-2.8-4.7l.1 1.3 .1-.1a3.8 3.8 0 0 0 2.5 3.3v-4h-2.5l-.2-.8z" fill-rule="evenodd"/>
<circle cx="40" cy="246.2" r=".17"/>
</g>
<path d="M100.6 267.7h66.2" fill="none" stroke="#373435" stroke-width=".21"/>
<g font-size="7.1" fill="#373435">
<text x="114.7" y="246.5">INSTRUCTION SIGN</text>
<text x="175.2" y="274.8">TC1050</text>
</g>
<g font-size="4.2" fill="#373435">
<text x="99.7" y="253.5">“CYCLING, WHEELED RECREATIONAL DEVICES</text>
<text x="111.5" y="258.2">AND WHEELED TOYS PROHIBITED”</text>
<text x="100.6" y="267.2">APPROVED AS OFFICIAL TRAFFIC SIGN</text>
<text x="174.4" y="285.8">A</text>
<text x="180.5" y="285.8">B</text>
<text x="186.2" y="285.8">C</text>
<text x="192.5" y="285.8">D</text>
<text x="198.6" y="285.8">E</text>
</g>
<g font-size="3.9" fill="#373435">
<text x="19.5" y="158.2">Notes:</text>
<text x="20.4" y="207">Colour Legend</text>
</g>
<g font-size="3.7" fill="#373435">
<text x="106" y="23.9">450</text>
<text x="153.6" y="26.2">R50</text>
<text x="149.9" y="35.8">60</text>
<text x="67.8" y="42.6">30</text>
<text x="149.9" y="53.7">180</text>
<text x="152" y="68">10</text>
<text x="56" y="76.3">600</text>
<text x="149.9" y="82.2">180</text>
<text x="149.9" y="100.2">60</text>
<text x="67.8" y="112.5">10</text>
<text x="149.9" y="108.5">50C</text>
<text x="149.9" y="116.8">60</text>
</g>
<g font-size="3.5" fill="#373435">
<text x="19.5" y="163.8">1.</text>
<text x="25.5" y="167.8">Part 7 (3.8.4-1).</text>
<text x="25.5" y="163.8">Installation criteria is provided in TRUM Vol 1</text>
<text x="19.5" y="173.3">2.</text>
<text x="25.5" y="173.3">Sign elements can be deleted in circumstances</text>
<text x="25.5" y="177.2">where not all devices are prohibited.</text>
<text x="19.5" y="182.8">3.</text>
<text x="25.5" y="182.8">A Time of Operation supplementary plate (R9-1)</text>
<text x="25.5" y="186.7">may be used.</text>
<text x="28.3" y="215">Retroreflective white (background)</text>
<text x="28.3" y="223.3">Retroreflective red (annulus and slash)</text>
<text x="28.3" y="231">Black (legend and symbols)</text>
<text x="21.6" y="267.9">Department of Transport and Main Roads</text>
<text x="17.7" y="271.8">Infrastructure Management &amp; Delivery Division</text>
<text x="16.7" y="280.6">Designed</text>
<text x="42.7" y="280.6">Checked</text>
<text x="69.7" y="280.6">Scale</text>
<text x="98.5" y="281.4">A/PRINCIPAL ENGINEER</text>
<text x="154.7" y="276.2">07/09/20</text>
<text x="157.8" y="281.2">Date</text>
<text x="16.9" y="284.8">RH 9/98</text>
<text x="42.6" y="284.8">DJ 9/20</text>
<text x="69.7" y="285.2">Not to Scale</text>
<text x="98.5" y="284.8">(Traffic Engineering)</text>
</g>
</svg>
